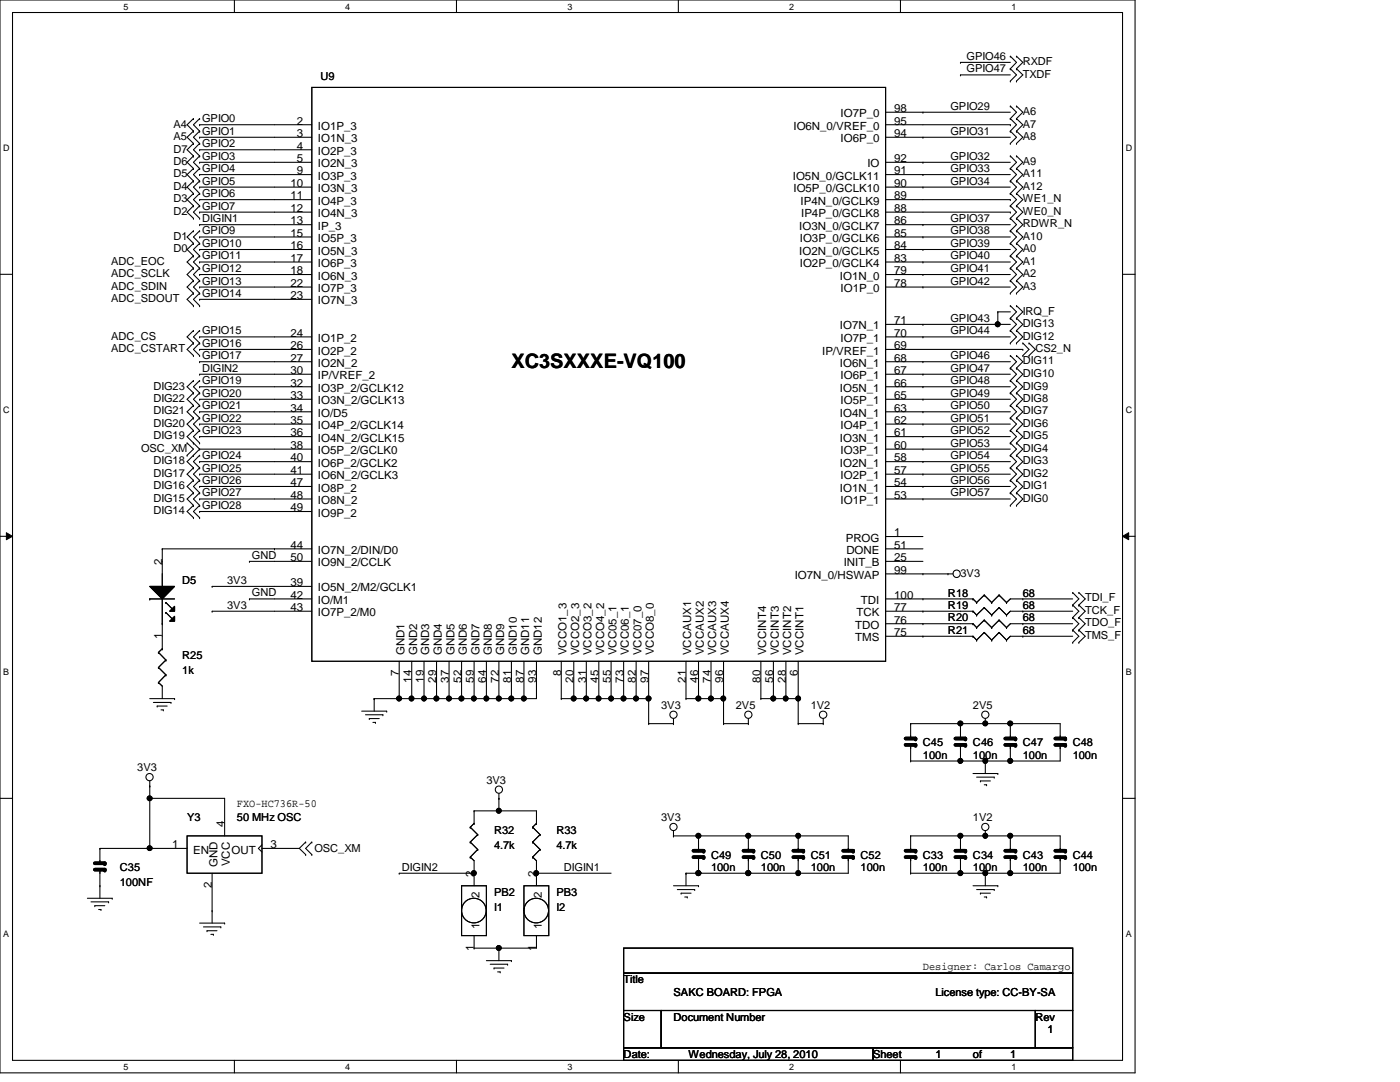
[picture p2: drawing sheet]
<svg xmlns="http://www.w3.org/2000/svg" width="279mm" height="216mm" viewBox="0 0 279 216" stroke-linecap="round" stroke-linejoin="round" font-family="sans-serif">
<path d="M0 0h226.5v214.1h-226.5zM2.5 2.5h221.5v209.1h-221.5z" fill="none" stroke="#000" stroke-width=".21"/>
<g fill="#fff">
<path d="M24.6 .3h1v2h-1z"/>
<path d="M24.6 211.9h1v2h-1z"/>
</g>
<path d="M46.8 0v2.5M46.8 211.6v2.5" fill="none" stroke="#000" stroke-width=".21"/>
<g fill="#fff">
<path d="M68.9 .3h1v2h-1z"/>
<path d="M68.9 211.9h1v2h-1z"/>
</g>
<path d="M91.1 0v2.5M91.1 211.6v2.5" fill="none" stroke="#000" stroke-width=".21"/>
<g fill="#fff">
<path d="M113.2 .3h1v2h-1z"/>
<path d="M113.2 211.9h1v2h-1z"/>
</g>
<path d="M135.4 0v2.5M135.4 211.6v2.5" fill="none" stroke="#000" stroke-width=".21"/>
<g fill="#fff">
<path d="M157.5 .3h1v2h-1z"/>
<path d="M157.5 211.9h1v2h-1z"/>
</g>
<path d="M179.7 0v2.5M179.7 211.6v2.5" fill="none" stroke="#000" stroke-width=".21"/>
<g fill="#fff">
<path d="M201.8 .3h1v2h-1z"/>
<path d="M201.8 211.9h1v2h-1z"/>
<path d="M.6 28.6h1.3v2h-1.3z"/>
<path d="M224.7 28.6h1.2v2h-1.2z"/>
<path d="M.6 80.9h1.3v1.9h-1.3z"/>
<path d="M224.7 80.9h1.2v1.9h-1.2z"/>
</g>
<path d="M0 54.7h2.5M224 54.7h2.5" fill="none" stroke="#000" stroke-width=".21"/>
<g fill="#fff">
<path d="M.6 133.1h1.2v2h-1.2z"/>
<path d="M224.7 133.1h1.1v2h-1.1z"/>
</g>
<path d="M0 107h2.5M224 107h2.5" fill="none" stroke="#000" stroke-width=".21"/>
<path d="M1.3 106.3l1.2 .7-1.2 .7zM224 107l1.3-.7v1.4z" fill="#000"/>
<path d="M1.3 106.3l1.2 .7-1.2 .7zM224 107l1.3-.7v1.4z" fill="none" stroke="#000" stroke-width=".2"/>
<g fill="#fff">
<path d="M.6 185.4h1.2v2h-1.2z"/>
<path d="M224.7 185.4h1.1v2h-1.1z"/>
</g>
<g fill="none" stroke="#000" stroke-width=".21">
<path d="M62.2 17.4h114.5v114.6h-114.5zM191.7 14.9h.1M191.7 12.4h.1M191.7 14.9h9.9M191.7 12.4h9.9M201.6 13.7h.1M201.6 11.2h.1M201.6 16.2h.1M201.6 11.2l1.3 1.2-1.3 1.3M201.6 13.7l1.3 1.2-1.3 1.3M202.9 13.7h.1M202.9 11.2h.1"/>
<path d="M202.9 16.2h.1M202.9 11.2l1.2 1.2-1.2 1.3M202.9 13.7l1.2 1.2-1.2 1.3M38.6 28.6h.1M38.6 26.2h.1M38.6 23.7h.1M38.6 31.1h.1M38.6 33.6h.1M38.6 36.1h.1M38.6 38.6h.1M38.6 26.2l-1.3 1.2 1.3 1.2M38.6 23.7l-1.3 1.2 1.3 1.3"/>
<path d="M38.6 28.6l-1.3 1.3 1.3 1.2M38.6 31.1l-1.3 1.3 1.3 1.2M38.6 33.6l-1.3 1.2 1.3 1.3M38.6 36.1l-1.3 1.2 1.3 1.3M38.6 38.6l-1.3 1.2 1.3 1.3M39.8 24.9h.1M39.8 27.4h.1M39.8 29.9h.1M39.8 32.4h.1M39.8 34.8h.1M39.8 37.3h.1M39.8 39.8h.1"/>
<path d="M39.8 28.6h.1M39.8 26.2h.1M39.8 23.7h.1M39.8 31.1h.1M39.8 33.6h.1M39.8 36.1h.1M39.8 38.6h.1M39.8 27.4h22.4M39.8 32.4h22.4M39.8 34.8h22.4M39.8 37.3h22.4M39.8 24.9h22.4"/>
<path d="M39.8 29.9h22.4M39.8 39.8h22.4M39.8 26.2l-1.2 1.2 1.2 1.2M39.8 23.7l-1.2 1.2 1.2 1.3M39.8 28.6l-1.2 1.3 1.2 1.2M39.8 31.1l-1.2 1.3 1.2 1.2M39.8 33.6l-1.2 1.2 1.2 1.3M39.8 36.1l-1.2 1.2 1.2 1.3M39.8 38.6l-1.2 1.2 1.2 1.3M176.7 22.4h24.9M176.7 27.4h24.9M176.7 32.4h24.9"/>
<path d="M176.7 34.8h24.9M176.7 37.3h24.9M176.7 24.9h24.9M176.7 39.8h24.9M184.2 22.4h.1M184.2 27.4h.1M184.2 32.4h.1M184.2 34.8h.1M184.2 37.3h.1M201.6 24.9h.1M201.6 39.8h.1M201.6 38.6h.1"/>
<path d="M201.6 36.1h.1M201.6 33.6h.1M201.6 31.1h.1M201.6 26.2h.1M201.6 28.6h.1M201.6 23.7h.1M201.6 21.2h.1M201.6 38.6l1.3 1.2-1.3 1.3M201.6 36.1l1.3 1.2-1.3 1.3M201.6 33.6l1.3 1.2-1.3 1.3M201.6 31.1l1.3 1.3-1.3 1.2M201.6 26.2l1.3 1.2-1.3 1.2"/>
<path d="M201.6 23.7l1.3 1.2-1.3 1.3M201.6 21.2l1.3 1.2-1.3 1.3M202.9 38.6h.1M202.9 36.1h.1M202.9 33.6h.1M202.9 31.1h.1M202.9 26.2h.1M202.9 28.6h.1M202.9 23.7h.1M202.9 21.2h.1M202.9 38.6l1.2 1.2-1.2 1.3M202.9 36.1l1.2 1.2-1.2 1.3"/>
<path d="M202.9 33.6l1.2 1.2-1.2 1.3M202.9 31.1l1.2 1.3-1.2 1.2M202.9 26.2l1.2 1.2-1.2 1.2M202.9 23.7l1.2 1.2-1.2 1.3M202.9 21.2l1.2 1.2-1.2 1.3M38.6 41.1h.1M38.6 43.6h.1M38.6 48.6h.1M38.6 46.1h.1M38.6 51.1h.1M38.6 58.5h.1M38.6 56h.1"/>
<path d="M38.6 53.5h.1M38.6 41.1l-1.3 1.2 1.3 1.3M38.6 46.1l-1.3 1.2 1.3 1.3M38.6 48.6l-1.3 1.2 1.3 1.3M38.6 56l-1.3 1.3 1.3 1.2M38.6 58.5l-1.3 1.2 1.3 1.3M38.6 51.1l-1.3 1.2 1.3 1.2M38.6 53.5l-1.3 1.3 1.3 1.2M39.8 42.3h.1M39.8 47.3h.1M39.8 49.8h.1M39.8 52.3h.1"/>
<path d="M39.8 54.8h.1M39.8 57.3h.1M39.8 59.7h.1M39.8 44.8h.1M39.8 41.1h.1M39.8 43.6h.1M39.8 48.6h.1M39.8 46.1h.1M39.8 51.1h.1M39.8 58.5h.1M39.8 56h.1M39.8 53.5h.1"/>
<path d="M39.8 44.8h22.4M39.8 47.3h22.4M39.8 49.8h22.4M39.8 52.3h22.4M39.8 54.8h22.4M39.8 57.3h22.4M39.8 42.3h22.4M39.8 59.7h22.4M39.8 41.1l-1.2 1.2 1.2 1.3M39.8 46.1l-1.2 1.2 1.2 1.3M39.8 48.6l-1.2 1.2 1.2 1.3M39.8 56l-1.2 1.3 1.2 1.2"/>
<path d="M39.8 58.5l-1.2 1.2 1.2 1.3M39.8 51.1l-1.2 1.2 1.2 1.2M39.8 53.5l-1.2 1.3 1.2 1.2M176.7 44.8h24.9M176.7 47.3h24.9M176.7 49.8h24.9M176.7 52.3h24.9M176.7 54.8h24.9M176.7 57.3h24.9M176.7 42.3h24.9M184.2 44.8h.1M184.2 47.3h.1"/>
<path d="M184.2 49.8h.1M184.2 52.3h.1M184.2 54.8h.1M184.2 57.3h.1M201.6 42.3h.1M201.6 56h.1M201.6 58.5h.1M201.6 51.1h.1M201.6 53.5h.1M201.6 48.6h.1M201.6 46.1h.1M201.6 43.6h.1"/>
<path d="M201.6 41.1h.1M201.6 56l1.3 1.3-1.3 1.2M201.6 51.1l1.3 1.2-1.3 1.2M201.6 48.6l1.3 1.2-1.3 1.3M201.6 46.1l1.3 1.2-1.3 1.3M201.6 43.6l1.3 1.2-1.3 1.3M201.6 53.5l1.3 1.3-1.3 1.2M201.6 41.1l1.3 1.2-1.3 1.3M202.9 56h.1M202.9 58.5h.1M202.9 51.1h.1M202.9 53.5h.1"/>
<path d="M202.9 48.6h.1M202.9 46.1h.1M202.9 43.6h.1M202.9 41.1h.1M202.9 56l1.2 1.3-1.2 1.2M202.9 51.1l1.2 1.2-1.2 1.2M202.9 48.6l1.2 1.2-1.2 1.3M202.9 46.1l1.2 1.2-1.2 1.3M202.9 43.6l1.2 1.2-1.2 1.3M202.9 53.5l1.2 1.3-1.2 1.2M202.9 41.1l1.2 1.2-1.2 1.3M38.6 68.5h.1"/>
<path d="M38.6 66h.1M38.6 71h.1M38.6 61h.1M38.6 78.4h.1M38.6 75.9h.1M38.6 66l-1.3 1.2 1.3 1.3M38.6 68.5l-1.3 1.2 1.3 1.3M38.6 78.4l-1.3 1.3 1.3 1.2M38.6 75.9l-1.3 1.3 1.3 1.2M39.8 67.2h.1M39.8 69.7h.1M39.8 72.2h.1"/>
<path d="M39.8 77.2h.1M39.8 79.7h.1M39.8 74.7h.1M39.8 68.5h.1M39.8 66h.1M39.8 71h.1M39.8 61h.1M39.8 78.4h.1M39.8 75.9h.1M39.8 67.2h22.4M39.8 72.2h22.4M39.8 74.7h22.4"/>
<path d="M39.8 77.2h22.4M39.8 79.7h22.4M39.8 69.7h22.4M39.8 66l-1.2 1.2 1.2 1.3M39.8 68.5l-1.2 1.2 1.2 1.3M39.8 78.4l-1.2 1.3 1.2 1.2M39.8 75.9l-1.2 1.3 1.2 1.2M176.7 64.7h24.9M176.7 67.2h24.9M176.7 72.2h24.9M176.7 74.7h24.9M176.7 77.2h24.9"/>
<path d="M176.7 79.7h24.9M176.7 69.7h27.4M184.2 67.2h.1M184.2 72.2h.1M184.2 74.7h.1M184.2 77.2h.1M184.2 79.7h.1M184.2 64.7h.1M199.1 64.7h.1M199.1 62.2h.1M199.1 62.2h2.5M199.1 62.2v2.5"/>
<path d="M201.6 66h.1M201.6 68.5h.1M201.6 63.5h.1M201.6 78.4h.1M201.6 75.9h.1M201.6 73.4h.1M201.6 71h.1M201.6 61h.1M201.6 66l1.3 1.2-1.3 1.3M201.6 63.5l1.3 1.2-1.3 1.3M201.6 78.4l1.3 1.3-1.3 1.2M201.6 75.9l1.3 1.3-1.3 1.2"/>
<path d="M201.6 73.4l1.3 1.3-1.3 1.2M201.6 71l1.3 1.2-1.3 1.2M201.6 61l1.3 1.2-1.3 1.3M202.9 66h.1M202.9 68.5h.1M202.9 63.5h.1M202.9 78.4h.1M202.9 75.9h.1M202.9 73.4h.1M202.9 71h.1M202.9 61h.1M202.9 66l1.2 1.2-1.2 1.3"/>
<path d="M202.9 63.5l1.2 1.2-1.2 1.3M202.9 78.4l1.2 1.3-1.2 1.2M202.9 75.9l1.2 1.3-1.2 1.2M202.9 73.4l1.2 1.3-1.2 1.2M202.9 71l1.2 1.2-1.2 1.2M202.9 61l1.2 1.2-1.2 1.3M204.1 69.7h.1M204.1 68.5h.1M204.1 71h.1M204.1 68.5l1.3 1.2-1.3 1.3M205.4 68.5h.1M205.4 71h.1"/>
<path d="M205.4 68.5l1.2 1.2-1.2 1.3M37.3 88.4h.1M37.3 90.8h.1M37.3 88.4l1.3 1.2-1.3 1.2M38.6 90.8h.1M38.6 88.4h.1M38.6 98.3h.1M38.6 95.8h.1M38.6 93.3h.1M38.6 85.9h.1M38.6 83.4h.1M38.6 80.9h.1"/>
<path d="M38.6 85.9l-1.3 1.2 2.5 2.5M38.6 98.3l-1.3 1.3 1.3 1.2M38.6 95.8l-1.3 1.3 1.3 1.2M38.6 93.3l-1.3 1.3 1.3 1.2M38.6 83.4l-1.3 1.2 1.3 1.3M38.6 80.9l-1.3 1.3 1.3 1.2M39.8 89.6h.1M39.8 82.2h.1M39.8 84.6h.1M39.8 87.1h.1M39.8 92.1h.1M39.8 94.6h.1"/>
<path d="M39.8 97.1h.1M39.8 99.6h.1M39.8 98.3h.1M39.8 95.8h.1M39.8 93.3h.1M39.8 90.8h.1M39.8 88.4h.1M39.8 85.9h.1M39.8 83.4h.1M39.8 80.9h.1M39.8 89.6h22.4M39.8 82.2h22.4"/>
<path d="M39.8 84.6h22.4M39.8 87.1h22.4M39.8 92.1h22.4M39.8 94.6h22.4M39.8 97.1h22.4M39.8 99.6h22.4M39.8 89.6l-2.5 2.5 1.3 1.2M39.8 98.3l-1.2 1.3 1.2 1.2M39.8 95.8l-1.2 1.3 1.2 1.2M39.8 93.3l-1.2 1.3 1.2 1.2M39.8 90.8l-1.2 1.3 1.2 1.2M39.8 85.9l-1.2 1.2 1.2 1.3"/>
<path d="M39.8 83.4l-1.2 1.2 1.2 1.3M39.8 80.9l-1.2 1.3 1.2 1.2M176.7 89.6h24.9M176.7 82.2h24.9M176.7 84.6h24.9M176.7 87.1h24.9M176.7 92.1h24.9M176.7 94.6h24.9M176.7 97.1h24.9M176.7 99.6h24.9M184.2 82.2h.1M184.2 84.6h.1"/>
<path d="M184.2 87.1h.1M184.2 89.6h.1M184.2 92.1h.1M184.2 94.6h.1M184.2 97.1h.1M184.2 99.6h.1M201.6 88.4h.1M201.6 90.8h.1M201.6 85.9h.1M201.6 83.4h.1M201.6 80.9h.1M201.6 98.3h.1"/>
<path d="M201.6 95.8h.1M201.6 93.3h.1M201.6 88.4l1.3 1.2-1.3 1.2M201.6 85.9l1.3 1.2-1.3 1.3M201.6 83.4l1.3 1.2-1.3 1.3M201.6 80.9l1.3 1.3-1.3 1.2M201.6 98.3l1.3 1.3-1.3 1.2M201.6 95.8l1.3 1.3-1.3 1.2M201.6 93.3l1.3 1.3-1.3 1.2M201.6 90.8l1.3 1.3-1.3 1.2M202.9 88.4h.1M202.9 90.8h.1"/>
<path d="M202.9 85.9h.1M202.9 83.4h.1M202.9 80.9h.1M202.9 98.3h.1M202.9 95.8h.1M202.9 93.3h.1M202.9 88.4l1.2 1.2-1.2 1.2M202.9 85.9l1.2 1.2-1.2 1.3M202.9 83.4l1.2 1.2-1.2 1.3M202.9 80.9l1.2 1.3-1.2 1.2M202.9 98.3l1.2 1.3-1.2 1.2M202.9 95.8l1.2 1.3-1.2 1.2"/>
<path d="M202.9 93.3l1.2 1.3-1.2 1.2M202.9 90.8l1.2 1.3-1.2 1.2M29.9 117h4.9l-2.4 2.5zM29.9 119.5h.1M29.9 119.5h4.9M32.4 109.5h.1M32.4 117h.1M32.4 109.5v7.5M32.4 119.5v10M32.4 109.5h29.8M38.6 103.3h.1M38.6 100.8h.1"/>
<path d="M38.6 100.8l-1.3 1.3 1.3 1.2M39.8 102.1h.1M39.8 103.3h.1M39.8 100.8h.1M39.8 102.1h22.4M39.8 100.8l-1.2 1.3 1.2 1.2M42.3 117h.1M42.3 117h19.9M49.8 119.5h.1M49.8 112h.1M49.8 119.5h12.4M49.8 112h12.4"/>
<path d="M54.8 109.5h.1M176.7 119.5h17.5M176.7 114.5h13.5M176.7 109.5h7.5M176.7 112h7.5M176.7 107.1h7.5M184.2 119.5h.1M184.2 114.5h.1M189.2 114.5h.1M194.2 119.5h.1M194.2 119.5l.7 .7M196.4 118.7h.1"/>
<path d="M196.4 118.7l1.5 1.5M196.4 118.7l-1.5 1.5M199.4 118.7h.1M199.4 118.7l1.5 1.5M199.4 118.7l-1.5 1.5M201.6 100.8h.1M202.9 100.8h.1M204.1 119.5h.1M214.1 118.2h.1M214.1 119.5h-12.5l-.7 .7M214.1 118.2l1.2 1.3-1.2 1.2M215.3 118.2h.1"/>
<path d="M215.3 118.2l1.3 1.3-1.3 1.2M29.9 139.4h4.9M31.6 136.2h.1M31.6 133.2h.1M31.6 130.2h.1M31.6 136.2l.8 .7v2.5M31.6 133.2l1.5 1.5M31.6 130.2l1.5 1.5M32.4 124.5h.1M32.4 129.5h.1M32.4 129.5l-.8 .7M33.1 120.2h.1"/>
<path d="M33.1 122.2h.1M33.1 134.7h.1M33.1 131.7h.1M33.1 120.2l1.3 1.3M33.1 122.2l1.3 1.3M33.1 134.7l-1.5 1.5M33.1 131.7l-1.5 1.5M33.9 122l.9-1v1zM33.9 124l.9-1v1zM34.8 139.4h.1M42.3 122h.1M42.3 122h19.9"/>
<path d="M74.7 139.4h.1M74.7 139.4v2.5M79.7 139.4h.1M79.7 132v7.4M82.2 139.4h.1M82.2 132v7.4M84.6 139.4h.1M84.6 132v7.4M87.1 139.4h.1M87.1 132v7.4M89.6 139.4h.1M89.6 132v7.4"/>
<path d="M92.1 139.4h.1M92.1 132v7.4M94.6 139.4h.1M94.6 132v7.4M97.1 139.4h.1M97.1 132v7.4M99.6 139.4h.1M99.6 132v7.4M102.1 139.4h.1M102.1 132v7.4M104.6 139.4h.1M104.6 132v7.4"/>
<path d="M107.1 132v7.4h-32.4M112 139.4h.1M112 139.4h17.5M112 132v7.4M114.5 139.4h.1M114.5 132v7.4M117 139.4h.1M117 132v7.4M119.5 139.4h.1M119.5 132v7.4M122 139.4h.1M122 132v7.4"/>
<path d="M124.5 139.4h.1M124.5 132v7.4M127 139.4h.1M127 132v7.4M129.5 139.4h.1M129.5 132v12.4M136.9 139.4h.1M136.9 139.4h7.5M136.9 132v7.4M139.4 139.4h.1M139.4 132v7.4M141.9 139.4h.1"/>
<path d="M141.9 132v7.4M144.4 139.4h.1M144.4 132v12.4M151.8 139.4h.1M151.8 139.4h7.5M151.8 132v7.4M154.3 139.4h.1M154.3 132v7.4M156.8 139.4h.1M156.8 132v7.4M159.3 139.4h.1M159.3 132v12.4"/>
<path d="M176.7 122h17.5M176.7 127h17.5M176.7 124.5h17.5M184.2 127h.1M184.2 122h.1M184.2 124.5h.1M194.2 122h.1M194.2 127h.1M194.2 124.5h.1M194.2 122l.7 .7M194.2 127l.7 .7M194.2 124.5l.7 .7"/>
<path d="M194.9 122.7h.1M194.9 120.2h.1M194.9 127.7h.1M194.9 125.2h.1M196.4 121.2h.1M196.4 126.2h.1M196.4 123.7h.1M196.4 121.2l1.5 1.5M196.4 121.2l-1.5 1.5M196.4 126.2l1.5 1.5M196.4 126.2l-1.5 1.5M196.4 123.7l1.5 1.5"/>
<path d="M196.4 123.7l-1.5 1.5M197.9 122.7h.1M197.9 120.2h.1M197.9 127.7h.1M197.9 125.2h.1M199.4 121.2h.1M199.4 126.2h.1M199.4 123.7h.1M199.4 121.2l1.5 1.5M199.4 121.2l-1.5 1.5M199.4 126.2l1.5 1.5M199.4 126.2l-1.5 1.5"/>
<path d="M199.4 123.7l1.5 1.5M199.4 123.7l-1.5 1.5M200.9 122.7h.1M200.9 120.2h.1M200.9 127.7h.1M200.9 125.2h.1M204.1 122h.1M204.1 124.5h.1M204.1 127h.1M214.1 128.2h.1M214.1 125.7h.1M214.1 123.2h.1"/>
<path d="M214.1 120.7h.1M214.1 122h-12.5l-.7 .7M214.1 127h-12.5l-.7 .7M214.1 124.5h-12.5l-.7 .7M214.1 125.7l1.2 1.3-1.2 1.2M214.1 120.7l1.2 1.3-1.2 1.2M214.1 123.2l1.2 1.3-1.2 1.2M215.3 128.2h.1M215.3 125.7h.1M215.3 123.2h.1M215.3 120.7h.1M215.3 125.7l1.3 1.3-1.3 1.2"/>
<path d="M215.3 120.7l1.3 1.3-1.3 1.2M215.3 123.2l1.3 1.3-1.3 1.2M0 159.3h2.5M29.9 159.3h.1M29.9 156.8h.1M29.9 159.3h14.9v7.5M29.9 155.8v13.5M30.6 140.2h3.5M31.4 140.9h.1M31.4 140.9h2M32.1 141.6h.5M32.6 141.6h.1"/>
<path d="M34.1 140.2h.1M72.2 141.9h5M72.9 142.6h3.5M73.7 143.4h.1M73.7 143.4h2M74.4 144.1h.5M74.9 144.1h.1M76.4 142.6h.1M77.2 141.9h.1M99.6 159.3h.1M99.6 158.3v3.5M129.5 144.4h.1"/>
<path d="M129.5 144.4h4.9M134.4 144.4h.1M134.4 143.4v1M144.4 144.4h.1M144.4 144.4h5M149.4 144.4h.1M149.4 143.4v1M159.3 144.4h.1M159.3 144.4h5M164.3 144.4h.1M164.3 143.4v1M181.7 144.4h.1"/>
<path d="M181.7 151.8h.1M181.7 147.4h.1M181.7 148.6h.1M181.7 144.4h29.9v3M181.7 144.4v3M181.7 148.6v3.2M191.7 144.4h.1M191.7 151.8h.1M191.7 147.4h.1M191.7 148.6h.1M191.7 144.4v3M191.7 148.6v3.2"/>
<path d="M194.2 154.3h4.9M194.9 155.1h3.5M195.7 155.8h.1M195.7 155.8h2M196.4 156.6h.5M196.6 151.8h.1M196.6 144.4h.1M196.6 143.4v1M196.6 151.8v2.5M196.9 156.6h.1M198.4 155.1h.1M199.1 154.3h.1"/>
<path d="M201.6 144.4h.1M201.6 151.8h.1M201.6 147.4h.1M201.6 148.6h.1M201.6 144.4v3M201.6 148.6v3.2M211.6 147.4h.1M211.6 148.6h.1M211.6 148.6v3.2h-29.9M224 159.3h2.5M17.4 179.2h5M18.2 180h3.5"/>
<path d="M19.9 176.7h.1M19.9 169.3h.1M19.9 172.3h.1M19.9 173.5h.1M19.9 169.3v3M19.9 173.5v5.7M19.9 169.3h17.4M21.7 180h.1M22.4 179.2h.1M37.3 166.8h15v7.4h-15zM42.3 174.2v10M52.3 169.3h7.4"/>
<path d="M52.3 168.6l-.7 .7 .7 .7M59.7 169.3l1.3 1.2M61 168h.1M61 170.5h.1M61 168l-1.3 1.3M62.2 170.5h.1M62.2 168h.1M62.2 168l-1.2 1.3 1.2 1.2M79.7 174.2h.1M79.7 174.2h14.9M92.1 176.7h5v10h-5zM93.9 171h.1"/>
<path d="M93.9 168h.1M93.9 165.1h.1M93.9 171l.7 .7v5M93.9 168l1.4 1.5M93.9 165.1l1.4 1.4M94.6 161.8h.1M94.6 164.3h.1M94.6 161.8h12.5v2.5M94.6 161.8v2.5M94.6 164.3l-.7 .8M95.3 169.5h.1M95.3 166.5h.1"/>
<path d="M95.3 169.5l-1.4 1.5M95.3 166.5l-1.4 1.5M99.6 161.8h.1M104.6 176.7h4.9v10h-4.9zM106.3 171h.1M106.3 168h.1M106.3 165.1h.1M106.3 171l.8 .7v5M106.3 168l1.5 1.5M106.3 165.1l1.5 1.4M107.1 174.2h.1M107.1 164.3h.1"/>
<path d="M107.1 174.2h14.9M107.1 164.3l-.8 .8M107.8 169.5h.1M107.8 166.5h.1M107.8 169.5l-1.5 1.5M107.8 166.5l-1.5 1.5M134.4 166.8h.1M134.4 166.8h34.9v3M134.4 176.7h5M134.4 165.8v1M135.2 177.5h3.4M135.9 178.2h.1"/>
<path d="M135.9 178.2h2M136.7 179h.5M136.9 174.2h.1M136.9 174.2v2.5M137.2 179h.1M138.6 177.5h.1M139.4 166.8h.1M139.4 174.2h.1M139.4 176.7h.1M139.4 169.8h.1M139.4 171h.1M139.4 166.8v3"/>
<path d="M139.4 171v3.2M149.4 166.8h.1M149.4 174.2h.1M149.4 169.8h.1M149.4 171h.1M149.4 166.8v3M149.4 171v3.2M159.3 166.8h.1M159.3 174.2h.1M159.3 169.8h.1M159.3 171h.1M159.3 166.8v3"/>
<path d="M159.3 171v3.2M169.3 169.8h.1M169.3 171h.1M169.3 171v3.2h-32.4M181.7 166.8h.1M181.7 174.2h.1M181.7 169.8h.1M181.7 171h.1M181.7 166.8h29.9v3M181.7 166.8v3M181.7 171v3.2M191.7 166.8h.1"/>
<path d="M191.7 174.2h.1M191.7 169.8h.1M191.7 171h.1M191.7 166.8v3M191.7 171v3.2M194.2 176.7h4.9M194.9 177.5h3.5M195.7 178.2h.1M195.7 178.2h2M196.4 179h.5M196.6 174.2h.1M196.6 166.8h.1"/>
<path d="M196.6 165.8v1M196.6 174.2v2.5M196.9 179h.1M198.4 177.5h.1M199.1 176.7h.1M201.6 166.8h.1M201.6 174.2h.1M201.6 169.8h.1M201.6 171h.1M201.6 166.8v3M201.6 171v3.2M211.6 169.8h.1"/>
<path d="M211.6 171h.1M211.6 171v3.2h-29.9M18.9 180.7h.1M18.9 180.7h2M19.7 181.5h.5M20.2 181.5h.1M39.8 184.2h5M40.6 185h3.5M41.3 185.7h.1M41.3 185.7h2M42.1 186.4h.5M42.3 181.7h.1"/>
<path d="M42.6 186.4h.1M44.1 185h.1M44.8 184.2h.1M94.6 189.2h.1M94.6 186.7v2.5M97.1 191.7h5M97.8 192.4h3.5M98.6 193.2h.1M98.6 193.2h2M99.3 193.9h.5M99.6 189.2h.1M99.6 189.2v2.5"/>
<path d="M99.8 193.9h.1M101.3 192.4h.1M102.1 191.7h.1M107.1 186.7v2.5h-12.5M124.5 189.2h89.6v5h-89.6zM124.5 194.2h89.6v7.4h-89.6zM124.5 201.6h7.5v7.5h-7.5zM124.5 209.1h49.7v2.5h-49.7zM132 201.6h74.6v7.5h-74.6zM174.2 209.1h39.9v2.5h-39.9zM206.6 201.6h7.5v7.5h-7.5z"/>
<circle cx="199.1" cy="64.7" r=".49"/>
<circle cx="190.9" cy="114.5" r=".73"/>
<circle cx="79.6" cy="139.4" r=".49"/>
<circle cx="82.1" cy="139.4" r=".48"/>
<circle cx="84.6" cy="139.4" r=".48"/>
<circle cx="87.1" cy="139.4" r=".49"/>
<circle cx="89.6" cy="139.4" r=".49"/>
<circle cx="92.1" cy="139.4" r=".49"/>
<circle cx="94.6" cy="139.4" r=".48"/>
<circle cx="97.1" cy="139.4" r=".48"/>
<circle cx="99.5" cy="139.4" r=".49"/>
<circle cx="102" cy="139.4" r=".49"/>
<circle cx="104.5" cy="139.4" r=".49"/>
<circle cx="114.5" cy="139.4" r=".49"/>
<circle cx="117" cy="139.4" r=".49"/>
<circle cx="119.5" cy="139.4" r=".48"/>
<circle cx="121.9" cy="139.4" r=".48"/>
<circle cx="124.4" cy="139.4" r=".49"/>
<circle cx="126.9" cy="139.4" r=".49"/>
<circle cx="129.4" cy="139.4" r=".49"/>
<circle cx="139.4" cy="139.4" r=".49"/>
<circle cx="141.9" cy="139.4" r=".49"/>
<circle cx="144.3" cy="139.4" r=".48"/>
<circle cx="154.3" cy="139.4" r=".49"/>
<circle cx="156.8" cy="139.4" r=".48"/>
<circle cx="159.3" cy="139.4" r=".48"/>
<circle cx="29.8" cy="155.1" r=".72"/>
<circle cx="29.9" cy="159.3" r=".48"/>
<circle cx="99.6" cy="157.6" r=".72"/>
<circle cx="134.4" cy="142.6" r=".72"/>
<circle cx="149.3" cy="142.6" r=".72"/>
<circle cx="164.3" cy="142.6" r=".74"/>
<circle cx="191.7" cy="151.8" r=".49"/>
<circle cx="191.7" cy="144.4" r=".48"/>
<circle cx="196.6" cy="151.8" r=".48"/>
<circle cx="196.6" cy="144.4" r=".47"/>
<circle cx="196.6" cy="142.6" r=".72"/>
<circle cx="201.6" cy="151.8" r=".49"/>
<circle cx="201.6" cy="144.4" r=".48"/>
<circle cx="29.9" cy="169.2" r=".48"/>
<circle cx="94.6" cy="174.2" r=".48"/>
<circle cx="99.5" cy="161.8" r=".49"/>
<circle cx="107" cy="174.2" r=".48"/>
<circle cx="134.4" cy="165" r=".72"/>
<circle cx="139.4" cy="174.2" r=".49"/>
<circle cx="139.4" cy="166.8" r=".49"/>
<circle cx="149.3" cy="166.8" r=".49"/>
<circle cx="149.3" cy="174.2" r=".49"/>
<circle cx="159.3" cy="166.8" r=".48"/>
<circle cx="159.3" cy="174.2" r=".48"/>
<circle cx="191.7" cy="166.8" r=".49"/>
<circle cx="191.7" cy="174.2" r=".49"/>
<circle cx="196.6" cy="166.8" r=".48"/>
<circle cx="196.6" cy="174.2" r=".48"/>
<circle cx="196.6" cy="165" r=".72"/>
<circle cx="201.6" cy="174.2" r=".49"/>
<circle cx="201.6" cy="166.8" r=".49"/>
<circle cx="94.6" cy="181.7" r="2.46"/>
<circle cx="99.5" cy="189.2" r=".49"/>
<circle cx="107" cy="181.7" r="2.46"/>
</g>
<g fill="#000">
<path d="M29.9 117h4.9l-2.4 2.5zM33.9 122l.9-1v1zM33.9 124l.9-1v1z"/>
<circle cx="199.1" cy="64.7" r=".49"/>
<circle cx="79.6" cy="139.4" r=".49"/>
<circle cx="82.1" cy="139.4" r=".48"/>
<circle cx="84.6" cy="139.4" r=".48"/>
<circle cx="87.1" cy="139.4" r=".49"/>
<circle cx="89.6" cy="139.4" r=".49"/>
<circle cx="92.1" cy="139.4" r=".49"/>
<circle cx="94.6" cy="139.4" r=".48"/>
<circle cx="97.1" cy="139.4" r=".48"/>
<circle cx="99.5" cy="139.4" r=".49"/>
<circle cx="102" cy="139.4" r=".49"/>
<circle cx="104.5" cy="139.4" r=".49"/>
<circle cx="114.5" cy="139.4" r=".49"/>
<circle cx="117" cy="139.4" r=".49"/>
<circle cx="119.5" cy="139.4" r=".48"/>
<circle cx="121.9" cy="139.4" r=".48"/>
<circle cx="124.4" cy="139.4" r=".49"/>
<circle cx="126.9" cy="139.4" r=".49"/>
<circle cx="129.4" cy="139.4" r=".49"/>
<circle cx="139.4" cy="139.4" r=".49"/>
<circle cx="141.9" cy="139.4" r=".49"/>
<circle cx="144.3" cy="139.4" r=".48"/>
<circle cx="154.3" cy="139.4" r=".49"/>
<circle cx="156.8" cy="139.4" r=".48"/>
<circle cx="159.3" cy="139.4" r=".48"/>
<circle cx="29.9" cy="159.3" r=".48"/>
<circle cx="191.7" cy="151.8" r=".49"/>
<circle cx="191.7" cy="144.4" r=".48"/>
<circle cx="196.6" cy="151.8" r=".48"/>
<circle cx="196.6" cy="144.4" r=".47"/>
<circle cx="201.6" cy="151.8" r=".49"/>
<circle cx="201.6" cy="144.4" r=".48"/>
<circle cx="29.9" cy="169.2" r=".48"/>
<circle cx="94.6" cy="174.2" r=".48"/>
<circle cx="99.5" cy="161.8" r=".49"/>
<circle cx="107" cy="174.2" r=".48"/>
<circle cx="139.4" cy="174.2" r=".49"/>
<circle cx="139.4" cy="166.8" r=".49"/>
<circle cx="149.3" cy="166.8" r=".49"/>
<circle cx="149.3" cy="174.2" r=".49"/>
<circle cx="159.3" cy="166.8" r=".48"/>
<circle cx="159.3" cy="174.2" r=".48"/>
<circle cx="191.7" cy="166.8" r=".49"/>
<circle cx="191.7" cy="174.2" r=".49"/>
<circle cx="196.6" cy="166.8" r=".48"/>
<circle cx="196.6" cy="174.2" r=".48"/>
<circle cx="201.6" cy="174.2" r=".49"/>
<circle cx="201.6" cy="166.8" r=".49"/>
<circle cx="99.5" cy="189.2" r=".49"/>
</g>
<g fill="none" stroke="#000" stroke-width=".72">
<path d="M180.7 147.4h2M180.7 148.6h2M190.7 147.4h2M190.7 148.6h2M200.6 147.4h2M200.6 148.6h2M210.6 147.4h2M210.6 148.6h2M18.9 172.3h2M18.9 173.5h2M138.4 169.8h2M138.4 171h2"/>
<path d="M148.4 169.8h2M148.4 171h2M158.3 169.8h2M158.3 171h2M168.3 169.8h2M168.3 171h2M180.7 169.8h2M180.7 171h2M190.7 169.8h2M190.7 171h2M200.6 169.8h2M200.6 171h2"/>
<path d="M210.6 169.8h2M210.6 171h2"/>
</g>
<g fill="#000">
<circle cx="182.7" cy="147.4" r=".36"/>
<circle cx="182.7" cy="148.6" r=".36"/>
<circle cx="192.7" cy="147.4" r=".36"/>
<circle cx="192.7" cy="148.6" r=".36"/>
<circle cx="202.6" cy="147.4" r=".36"/>
<circle cx="202.6" cy="148.6" r=".36"/>
<circle cx="212.6" cy="148.6" r=".36"/>
<circle cx="212.6" cy="147.4" r=".36"/>
<circle cx="20.9" cy="173.5" r=".36"/>
<circle cx="20.9" cy="172.3" r=".36"/>
<circle cx="140.4" cy="171" r=".36"/>
<circle cx="140.4" cy="169.8" r=".36"/>
<circle cx="150.4" cy="171" r=".36"/>
<circle cx="150.4" cy="169.8" r=".36"/>
<circle cx="160.3" cy="169.8" r=".36"/>
<circle cx="160.3" cy="171" r=".36"/>
<circle cx="170.3" cy="171" r=".36"/>
<circle cx="170.3" cy="169.8" r=".36"/>
<circle cx="182.7" cy="169.8" r=".36"/>
<circle cx="182.7" cy="171" r=".36"/>
<circle cx="192.7" cy="169.8" r=".36"/>
<circle cx="192.7" cy="171" r=".36"/>
<circle cx="202.6" cy="169.8" r=".36"/>
<circle cx="202.6" cy="171" r=".36"/>
<circle cx="212.6" cy="169.8" r=".36"/>
<circle cx="212.6" cy="171" r=".36"/>
</g>
<text font-size="4" x="102.1" y="73.4">XC3SXXXE-VQ100</text>
<g font-size="2.2">
<text x="192.9" y="11.9">GPIO46</text>
<text x="64" y="16">U9</text>
<text x="192.9" y="14.4">GPIO47</text>
<text x="204.1" y="13">RXDF</text>
<text x="204.1" y="15.5">TXDF</text>
<text x="167.8" y="23.4">IO7P_0</text>
<text x="178.5" y="22.4">98</text>
<text x="189.7" y="21.9">GPIO29</text>
<text x="204.1" y="22.9">A6</text>
<text x="34.6" y="27.9">A5</text>
<text x="34.6" y="25.4">A4</text>
<text x="40.3" y="24.4">GPIO0</text>
<text x="40.3" y="26.9">GPIO1</text>
<text x="40.3" y="29.4">GPIO2</text>
<text x="59.2" y="24.8">2</text>
<text x="59.2" y="27.3">3</text>
<text x="59.2" y="29.8">4</text>
<text x="63.5" y="25.9">IO1P_3</text>
<text x="63.5" y="28.4">IO1N_3</text>
<text x="158.4" y="25.9">IO6N_0/VREF_0</text>
<text x="167.8" y="28.4">IO6P_0</text>
<text x="178.5" y="27.3">94</text>
<text x="178.5" y="24.8">95</text>
<text x="189.7" y="26.9">GPIO31</text>
<text x="204.1" y="27.9">A8</text>
<text x="204.1" y="25.4">A7</text>
<text x="34.6" y="30.4">D7</text>
<text x="34.6" y="32.9">D6</text>
<text x="34.6" y="35.4">D5</text>
<text x="40.3" y="31.9">GPIO3</text>
<text x="40.3" y="34.3">GPIO4</text>
<text x="59.2" y="32.3">5</text>
<text x="59.2" y="34.8">9</text>
<text x="63.5" y="30.9">IO2P_3</text>
<text x="63.5" y="33.4">IO2N_3</text>
<text x="63.5" y="35.9">IO3P_3</text>
<text x="158.2" y="35.9">IO5N_0/GCLK11</text>
<text x="173.1" y="33.4">IO</text>
<text x="178.5" y="32.3">92</text>
<text x="178.5" y="34.8">91</text>
<text x="189.7" y="31.9">GPIO32</text>
<text x="189.7" y="34.3">GPIO33</text>
<text x="204.1" y="35.4">A11</text>
<text x="204.1" y="32.9">A9</text>
<text x="34.6" y="37.9">D4</text>
<text x="34.6" y="40.4">D3</text>
<text x="40.3" y="36.8">GPIO5</text>
<text x="40.3" y="39.3">GPIO6</text>
<text x="40.3" y="41.8">GPIO7</text>
<text x="58" y="37.3">10</text>
<text x="58" y="39.8">11</text>
<text x="63.5" y="38.4">IO3N_3</text>
<text x="63.5" y="40.9">IO4P_3</text>
<text x="158.4" y="38.4">IO5P_0/GCLK10</text>
<text x="159.8" y="40.9">IP4N_0/GCLK9</text>
<text x="178.5" y="37.3">90</text>
<text x="178.5" y="39.8">89</text>
<text x="189.7" y="36.8">GPIO34</text>
<text x="204.1" y="40.4">WE1_N</text>
<text x="204.1" y="37.9">A12</text>
<text x="34.6" y="42.9">D2</text>
<text x="34.6" y="47.8">D1</text>
<text x="40.3" y="46.8">GPIO9</text>
<text x="40.3" y="44.3">DIGIN1</text>
<text x="58" y="42.3">12</text>
<text x="58" y="44.8">13</text>
<text x="58" y="47.2">15</text>
<text x="63.5" y="43.3">IO4N_3</text>
<text x="63.5" y="45.8">IP_3</text>
<text x="159.5" y="45.8">IO3N_0/GCLK7</text>
<text x="159.9" y="43.3">IP4P_0/GCLK8</text>
<text x="178.5" y="42.3">88</text>
<text x="178.5" y="47.2">85</text>
<text x="178.5" y="44.8">86</text>
<text x="189.7" y="44.3">GPIO37</text>
<text x="189.7" y="46.8">GPIO38</text>
<text x="204.1" y="47.8">A10</text>
<text x="204.1" y="45.3">RDWR_N</text>
<text x="204.1" y="42.9">WE0_N</text>
<text x="22.2" y="52.8">ADC_EOC</text>
<text x="34.6" y="50.3">D0</text>
<text x="40.3" y="49.3">GPIO10</text>
<text x="40.3" y="51.8">GPIO11</text>
<text x="58" y="49.7">16</text>
<text x="58" y="52.2">17</text>
<text x="63.5" y="48.3">IO5P_3</text>
<text x="63.5" y="50.8">IO5N_3</text>
<text x="63.5" y="53.3">IO6P_3</text>
<text x="159.5" y="50.8">IO2N_0/GCLK5</text>
<text x="159.6" y="53.3">IO2P_0/GCLK4</text>
<text x="159.6" y="48.3">IO3P_0/GCLK6</text>
<text x="178.5" y="52.2">83</text>
<text x="178.5" y="49.7">84</text>
<text x="189.7" y="49.3">GPIO39</text>
<text x="189.7" y="51.8">GPIO40</text>
<text x="204.1" y="52.8">A1</text>
<text x="204.1" y="50.3">A0</text>
<text x="22.2" y="57.8">ADC_SDIN</text>
<text x="22.2" y="55.3">ADC_SCLK</text>
<text x="40.3" y="54.3">GPIO12</text>
<text x="40.3" y="56.8">GPIO13</text>
<text x="40.3" y="59.2">GPIO14</text>
<text x="58" y="54.7">18</text>
<text x="58" y="57.2">22</text>
<text x="58" y="59.7">23</text>
<text x="63.5" y="55.8">IO6N_3</text>
<text x="63.5" y="58.3">IO7P_3</text>
<text x="167.6" y="55.8">IO1N_0</text>
<text x="167.8" y="58.3">IO1P_0</text>
<text x="178.5" y="57.2">78</text>
<text x="178.5" y="54.7">79</text>
<text x="189.7" y="54.3">GPIO41</text>
<text x="189.7" y="56.8">GPIO42</text>
<text x="204.1" y="57.8">A3</text>
<text x="204.1" y="55.3">A2</text>
<text x="22.2" y="60.3">ADC_SDOUT</text>
<text x="63.5" y="60.7">IO7N_3</text>
<text x="167.6" y="65.7">IO7N_1</text>
<text x="178.5" y="64.7">71</text>
<text x="189.7" y="64.2">GPIO43</text>
<text x="204.1" y="65.3">DIG13</text>
<text x="204.1" y="62.8">IRQ_F</text>
<text x="22.2" y="67.8">ADC_CS</text>
<text x="22.2" y="70.2">ADC_CSTART</text>
<text x="40.3" y="66.7">GPIO15</text>
<text x="40.3" y="69.2">GPIO16</text>
<text x="40.3" y="71.7">GPIO17</text>
<text x="58" y="67.2">24</text>
<text x="58" y="69.7">26</text>
<text x="63.5" y="68.2">IO1P_2</text>
<text x="63.5" y="70.7">IO2P_2</text>
<text x="164.1" y="70.7">IP/VREF_1</text>
<text x="167.8" y="68.2">IO7P_1</text>
<text x="178.5" y="69.7">69</text>
<text x="178.5" y="67.2">70</text>
<text x="189.7" y="66.7">GPIO44</text>
<text x="189.7" y="71.7">GPIO46</text>
<text x="204.1" y="67.8">DIG12</text>
<text x="206.6" y="70.2">CS2_N</text>
<text x="30.6" y="77.7">DIG23</text>
<text x="40.3" y="76.7">GPIO19</text>
<text x="40.3" y="74.2">DIGIN2</text>
<text x="58" y="72.1">27</text>
<text x="58" y="74.6">30</text>
<text x="58" y="77.1">32</text>
<text x="63.5" y="73.2">IO2N_2</text>
<text x="63.5" y="75.7">IP/VREF_2</text>
<text x="167.6" y="73.2">IO6N_1</text>
<text x="167.8" y="75.7">IO6P_1</text>
<text x="178.5" y="77.1">66</text>
<text x="178.5" y="74.6">67</text>
<text x="178.5" y="72.1">68</text>
<text x="189.7" y="74.2">GPIO47</text>
<text x="189.7" y="76.7">GPIO48</text>
<text x="204.1" y="77.7">DIG9</text>
<text x="204.1" y="75.2">DIG10</text>
<text x="204.1" y="72.7">DIG11</text>
<text x="30.6" y="82.7">DIG21</text>
<text x="30.6" y="80.2">DIG22</text>
<text x="40.3" y="79.2">GPIO20</text>
<text x="40.3" y="81.7">GPIO21</text>
<text x="58" y="79.6">33</text>
<text x="58" y="82.1">34</text>
<text x="63.5" y="78.2">IO3P_2/GCLK12</text>
<text x="63.5" y="80.7">IO3N_2/GCLK13</text>
<text x="63.5" y="83.2">IO/D5</text>
<text x="167.6" y="83.2">IO4N_1</text>
<text x="167.6" y="78.2">IO5N_1</text>
<text x="167.8" y="80.7">IO5P_1</text>
<text x="178.5" y="82.1">63</text>
<text x="178.5" y="79.6">65</text>
<text x="189.7" y="79.2">GPIO49</text>
<text x="189.7" y="81.7">GPIO50</text>
<text x="204.1" y="82.7">DIG7</text>
<text x="204.1" y="80.2">DIG8</text>
<text x="30.6" y="87.7">DIG19</text>
<text x="30.6" y="85.2">DIG20</text>
<text x="40.3" y="84.1">GPIO22</text>
<text x="40.3" y="86.6">GPIO23</text>
<text x="58" y="84.6">35</text>
<text x="58" y="87.1">36</text>
<text x="58" y="89.6">38</text>
<text x="63.5" y="85.6">IO4P_2/GCLK14</text>
<text x="63.5" y="88.1">IO4N_2/GCLK15</text>
<text x="167.6" y="88.1">IO3N_1</text>
<text x="167.8" y="85.6">IO4P_1</text>
<text x="178.5" y="89.6">60</text>
<text x="178.5" y="87.1">61</text>
<text x="178.5" y="84.6">62</text>
<text x="189.7" y="84.1">GPIO51</text>
<text x="189.7" y="86.6">GPIO52</text>
<text x="189.7" y="89.1">GPIO53</text>
<text x="204.1" y="87.7">DIG5</text>
<text x="204.1" y="85.2">DIG6</text>
<text x="28.2" y="90.2">OSC_XM</text>
<text x="30.6" y="95.1">DIG17</text>
<text x="30.6" y="92.7">DIG18</text>
<text x="40.3" y="91.6">GPIO24</text>
<text x="40.3" y="94.1">GPIO25</text>
<text x="58" y="92.1">40</text>
<text x="58" y="94.6">41</text>
<text x="63.5" y="90.6">IO5P_2/GCLK0</text>
<text x="63.5" y="93.1">IO6P_2/GCLK2</text>
<text x="63.5" y="95.6">IO6N_2/GCLK3</text>
<text x="167.6" y="93.1">IO2N_1</text>
<text x="167.8" y="95.6">IO2P_1</text>
<text x="167.8" y="90.6">IO3P_1</text>
<text x="178.5" y="94.6">57</text>
<text x="178.5" y="92.1">58</text>
<text x="189.7" y="91.6">GPIO54</text>
<text x="189.7" y="94.1">GPIO55</text>
<text x="204.1" y="90.2">DIG4</text>
<text x="204.1" y="95.1">DIG2</text>
<text x="204.1" y="92.7">DIG3</text>
<text x="30.6" y="100.1">DIG15</text>
<text x="30.6" y="97.6">DIG16</text>
<text x="40.3" y="96.6">GPIO26</text>
<text x="40.3" y="99.1">GPIO27</text>
<text x="40.3" y="101.6">GPIO28</text>
<text x="58" y="97">47</text>
<text x="58" y="99.5">48</text>
<text x="63.5" y="98.1">IO8P_2</text>
<text x="63.5" y="100.6">IO8N_2</text>
<text x="167.6" y="98.1">IO1N_1</text>
<text x="167.8" y="100.6">IO1P_1</text>
<text x="178.5" y="99.5">53</text>
<text x="178.5" y="97">54</text>
<text x="189.7" y="96.6">GPIO56</text>
<text x="189.7" y="99.1">GPIO57</text>
<text x="204.1" y="100.1">DIG0</text>
<text x="204.1" y="97.6">DIG1</text>
<text x="30.6" y="102.6">DIG14</text>
<text x="58" y="102">49</text>
<text x="63.5" y="103.1">IO9P_2</text>
<text x="178.5" y="107">1</text>
<text x="32.3" y="112.8" transform="rotate(-90 32.3 112.8)">2</text>
<text x="50.3" y="111.5">GND</text>
<text x="58" y="109.5">44</text>
<text x="58" y="112">50</text>
<text x="63.5" y="110.5">IO7N_2/DIN/D0</text>
<text x="63.5" y="113">IO9N_2/CCLK</text>
<text x="168.4" y="113">INIT_B</text>
<text x="168.8" y="108.1">PROG</text>
<text x="168.9" y="110.5">DONE</text>
<text x="178.5" y="112">25</text>
<text x="178.5" y="109.5">51</text>
<text x="36.4" y="116.5">D5</text>
<text x="45.3" y="116.5">3V3</text>
<text x="50.3" y="119">GND</text>
<text x="58" y="117">39</text>
<text x="58" y="119.5">42</text>
<text x="63.5" y="118">IO5N_2/M2/GCLK1</text>
<text x="158.6" y="115.5">IO7N_0/HSWAP</text>
<text x="178.5" y="119.5">100</text>
<text x="178.5" y="114.5">99</text>
<text x="189.2" y="119">R18</text>
<text x="191.7" y="115.1">3V3</text>
<text x="204.1" y="119">68</text>
<text x="45.3" y="121.5">3V3</text>
<text x="58" y="121.9">43</text>
<text x="63.5" y="120.5">IO/M1</text>
<text x="63.5" y="123">IO7P_2/M0</text>
<text x="170.7" y="125.5">TDO</text>
<text x="170.9" y="123">TCK</text>
<text x="171.8" y="120.5">TDI</text>
<text x="178.5" y="124.4">76</text>
<text x="178.5" y="121.9">77</text>
<text x="189.2" y="121.5">R19</text>
<text x="189.2" y="124">R20</text>
<text x="204.1" y="121.5">68</text>
<text x="204.1" y="124">68</text>
<text x="216.6" y="122.5">TCK_F</text>
<text x="216.6" y="125">TDO_F</text>
<text x="216.6" y="120">TDI_F</text>
<text x="32.3" y="127.5" transform="rotate(-90 32.3 127.5)">1</text>
<text x="36.4" y="131.5">R25</text>
<text x="80.7" y="130.7" transform="rotate(-90 80.7 130.7)">GND1</text>
<text x="83.2" y="130.7" transform="rotate(-90 83.2 130.7)">GND2</text>
<text x="85.7" y="130.7" transform="rotate(-90 85.7 130.7)">GND3</text>
<text x="88.2" y="130.7" transform="rotate(-90 88.2 130.7)">GND4</text>
<text x="90.7" y="130.7" transform="rotate(-90 90.7 130.7)">GND5</text>
<text x="93.2" y="130.7" transform="rotate(-90 93.2 130.7)">GND6</text>
<text x="95.7" y="130.7" transform="rotate(-90 95.7 130.7)">GND7</text>
<text x="98.1" y="130.7" transform="rotate(-90 98.1 130.7)">GND8</text>
<text x="100.6" y="130.7" transform="rotate(-90 100.6 130.7)">GND9</text>
<text x="103.1" y="130.7" transform="rotate(-90 103.1 130.7)">GND10</text>
<text x="105.6" y="130.7" transform="rotate(-90 105.6 130.7)">GND11</text>
<text x="108.1" y="130.7" transform="rotate(-90 108.1 130.7)">GND12</text>
<text x="113.1" y="130.7" transform="rotate(-90 113.1 130.7)">VCCO1_3</text>
<text x="115.6" y="130.7" transform="rotate(-90 115.6 130.7)">VCCO2_3</text>
<text x="118.1" y="130.7" transform="rotate(-90 118.1 130.7)">VCCO3_2</text>
<text x="120.6" y="130.7" transform="rotate(-90 120.6 130.7)">VCCO4_2</text>
<text x="123" y="130.7" transform="rotate(-90 123 130.7)">VCC05_1</text>
<text x="125.5" y="130.7" transform="rotate(-90 125.5 130.7)">VCC06_1</text>
<text x="128" y="130.7" transform="rotate(-90 128 130.7)">VCC07_0</text>
<text x="130.5" y="130.7" transform="rotate(-90 130.5 130.7)">VCCO8_0</text>
<text x="138" y="130.7" transform="rotate(-90 138 130.7)">VCCAUX1</text>
<text x="140.5" y="130.7" transform="rotate(-90 140.5 130.7)">VCCAUX2</text>
<text x="143" y="130.7" transform="rotate(-90 143 130.7)">VCCAUX3</text>
<text x="145.5" y="130.7" transform="rotate(-90 145.5 130.7)">VCCAUX4</text>
<text x="152.9" y="130.7" transform="rotate(-90 152.9 130.7)">VCCINT4</text>
<text x="155.4" y="130.7" transform="rotate(-90 155.4 130.7)">VCCINT3</text>
<text x="157.9" y="130.7" transform="rotate(-90 157.9 130.7)">VCCINT2</text>
<text x="160.4" y="130.7" transform="rotate(-90 160.4 130.7)">VCCINT1</text>
<text x="170.7" y="128">TMS</text>
<text x="178.5" y="126.9">75</text>
<text x="189.2" y="126.5">R21</text>
<text x="204.1" y="126.5">68</text>
<text x="216.6" y="127.5">TMS_F</text>
<text x="36.4" y="134.5">1k</text>
<text x="79.6" y="135" transform="rotate(-90 79.6 135)">7</text>
<text x="82.1" y="136.2" transform="rotate(-90 82.1 136.2)">14</text>
<text x="84.6" y="136.2" transform="rotate(-90 84.6 136.2)">19</text>
<text x="87.1" y="136.2" transform="rotate(-90 87.1 136.2)">29</text>
<text x="89.6" y="136.2" transform="rotate(-90 89.6 136.2)">37</text>
<text x="92.1" y="136.2" transform="rotate(-90 92.1 136.2)">52</text>
<text x="94.6" y="136.2" transform="rotate(-90 94.6 136.2)">59</text>
<text x="97" y="136.2" transform="rotate(-90 97 136.2)">64</text>
<text x="99.5" y="136.2" transform="rotate(-90 99.5 136.2)">72</text>
<text x="102" y="136.2" transform="rotate(-90 102 136.2)">81</text>
<text x="104.5" y="136.2" transform="rotate(-90 104.5 136.2)">87</text>
<text x="107" y="136.2" transform="rotate(-90 107 136.2)">93</text>
<text x="112" y="135" transform="rotate(-90 112 135)">8</text>
<text x="114.5" y="136.2" transform="rotate(-90 114.5 136.2)">20</text>
<text x="117" y="136.2" transform="rotate(-90 117 136.2)">31</text>
<text x="119.5" y="136.2" transform="rotate(-90 119.5 136.2)">45</text>
<text x="121.9" y="136.2" transform="rotate(-90 121.9 136.2)">55</text>
<text x="124.4" y="136.2" transform="rotate(-90 124.4 136.2)">73</text>
<text x="126.9" y="136.2" transform="rotate(-90 126.9 136.2)">82</text>
<text x="129.4" y="136.2" transform="rotate(-90 129.4 136.2)">97</text>
<text x="136.9" y="136.2" transform="rotate(-90 136.9 136.2)">21</text>
<text x="139.4" y="136.2" transform="rotate(-90 139.4 136.2)">46</text>
<text x="141.9" y="136.2" transform="rotate(-90 141.9 136.2)">74</text>
<text x="144.4" y="136.2" transform="rotate(-90 144.4 136.2)">96</text>
<text x="151.8" y="136.2" transform="rotate(-90 151.8 136.2)">80</text>
<text x="154.3" y="136.2" transform="rotate(-90 154.3 136.2)">56</text>
<text x="156.8" y="136.2" transform="rotate(-90 156.8 136.2)">28</text>
<text x="159.3" y="135" transform="rotate(-90 159.3 135)">6</text>
<text x="132" y="141.4">3V3</text>
<text x="146.9" y="141.4">2V5</text>
<text x="161.8" y="141.4">1V2</text>
<text x="194.2" y="141.4">2V5</text>
<text x="184.2" y="148.9">C45</text>
<text x="194.2" y="148.9">C46</text>
<text x="204.1" y="148.9">C47</text>
<text x="214.1" y="148.9">C48</text>
<text x="27.4" y="153.9">3V3</text>
<text x="184.2" y="151.4">100n</text>
<text x="194.2" y="151.4">100n</text>
<text x="204.1" y="151.4">100n</text>
<text x="214.1" y="151.4">100n</text>
<text x="47.3" y="161.1">FXO-HC736R-50</text>
<text x="97.1" y="156.4">3V3</text>
<text x="37.3" y="163.8">Y3</text>
<text x="44.8" y="165.1" transform="rotate(-90 44.8 165.1)">4</text>
<text x="47.3" y="163.8">50 MHz OSC</text>
<text x="98.6" y="166.3">R32</text>
<text x="111" y="166.3">R33</text>
<text x="132" y="163.8">3V3</text>
<text x="194.2" y="163.8">1V2</text>
<text x="23.9" y="173.8">C35</text>
<text x="34.3" y="169.2">1</text>
<text x="38.6" y="170.3">EN</text>
<text x="43.4" y="173" transform="rotate(-90 43.4 173)">GND</text>
<text x="45.9" y="172.8" transform="rotate(-90 45.9 172.8)">VCC</text>
<text x="46.2" y="170.3">OUT</text>
<text x="54" y="169.2">3</text>
<text x="62.7" y="170.1">OSC_XM</text>
<text x="80.2" y="173.7">DIGIN2</text>
<text x="98.6" y="169.3">4.7k</text>
<text x="111" y="169.3">4.7k</text>
<text x="112.5" y="173.7">DIGIN1</text>
<text x="141.9" y="171.3">C49</text>
<text x="141.9" y="173.8">100n</text>
<text x="151.8" y="171.3">C50</text>
<text x="151.8" y="173.8">100n</text>
<text x="161.8" y="171.3">C51</text>
<text x="161.8" y="173.8">100n</text>
<text x="171.7" y="171.3">C52</text>
<text x="171.7" y="173.8">100n</text>
<text x="184.2" y="171.3">C33</text>
<text x="184.2" y="173.8">100n</text>
<text x="194.2" y="171.3">C34</text>
<text x="194.2" y="173.8">100n</text>
<text x="204.1" y="171.3">C43</text>
<text x="204.1" y="173.8">100n</text>
<text x="214.1" y="171.3">C44</text>
<text x="214.1" y="173.8">100n</text>
<text x="23.9" y="176.8">100NF</text>
<text x="42.3" y="177.2" transform="rotate(-90 42.3 177.2)">2</text>
<text x="94.6" y="175" transform="rotate(-90 94.6 175)">2</text>
<text x="95.7" y="179.2" transform="rotate(-90 95.7 179.2)">2</text>
<text x="98.6" y="178.8">PB2</text>
<text x="107" y="175" transform="rotate(-90 107 175)">2</text>
<text x="108.1" y="179.2" transform="rotate(-90 108.1 179.2)">2</text>
<text x="111" y="178.8">PB3</text>
<text x="95.7" y="185.5" transform="rotate(-90 95.7 185.5)">1</text>
<text x="98.6" y="181.8">I1</text>
<text x="108.1" y="185.5" transform="rotate(-90 108.1 185.5)">1</text>
<text x="111" y="181.8">I2</text>
<text x="94.6" y="189.7" transform="rotate(-90 94.6 189.7)">1</text>
<text x="107" y="189.7" transform="rotate(-90 107 189.7)">1</text>
<text x="124.5" y="196.2">Title</text>
<text x="184.2" y="193.5">Designer: Carlos Camargo</text>
<text x="124.5" y="203.7">Size</text>
<text x="134.4" y="203.7">Document Number</text>
<text x="134.4" y="198.7">SAKC BOARD: FPGA</text>
<text x="186.7" y="198.7">License type: CC-BY-SA</text>
<text x="206.6" y="203.7">Rev</text>
<text x="209.1" y="206.2">1</text>
<text x="124.5" y="211.1">Date:</text>
<text x="137.4" y="211.1">Wednesday, July 28, 2010</text>
<text x="174.2" y="211.1">Sheet</text>
<text x="186.7" y="211.1">1</text>
<text x="194.2" y="211.1">of</text>
<text x="201.6" y="211.1">1</text>
</g>
<g font-size="1.8">
<text x="24.6" y="1.9">5</text>
<text x="68.9" y="1.9">4</text>
<text x="113.2" y="1.9">3</text>
<text x="157.5" y="1.9">2</text>
<text x="201.8" y="1.9">1</text>
<text x=".6" y="30.2">D</text>
<text x="224.7" y="30.2">D</text>
<text x=".6" y="82.5">C</text>
<text x="224.7" y="82.5">C</text>
<text x=".6" y="134.7">B</text>
<text x="224.7" y="134.7">B</text>
<text x=".6" y="187">A</text>
<text x="224.7" y="187">A</text>
<text x="24.6" y="213.5">5</text>
<text x="68.9" y="213.5">4</text>
<text x="113.2" y="213.5">3</text>
<text x="157.5" y="213.5">2</text>
<text x="201.8" y="213.5">1</text>
</g>
</svg>
